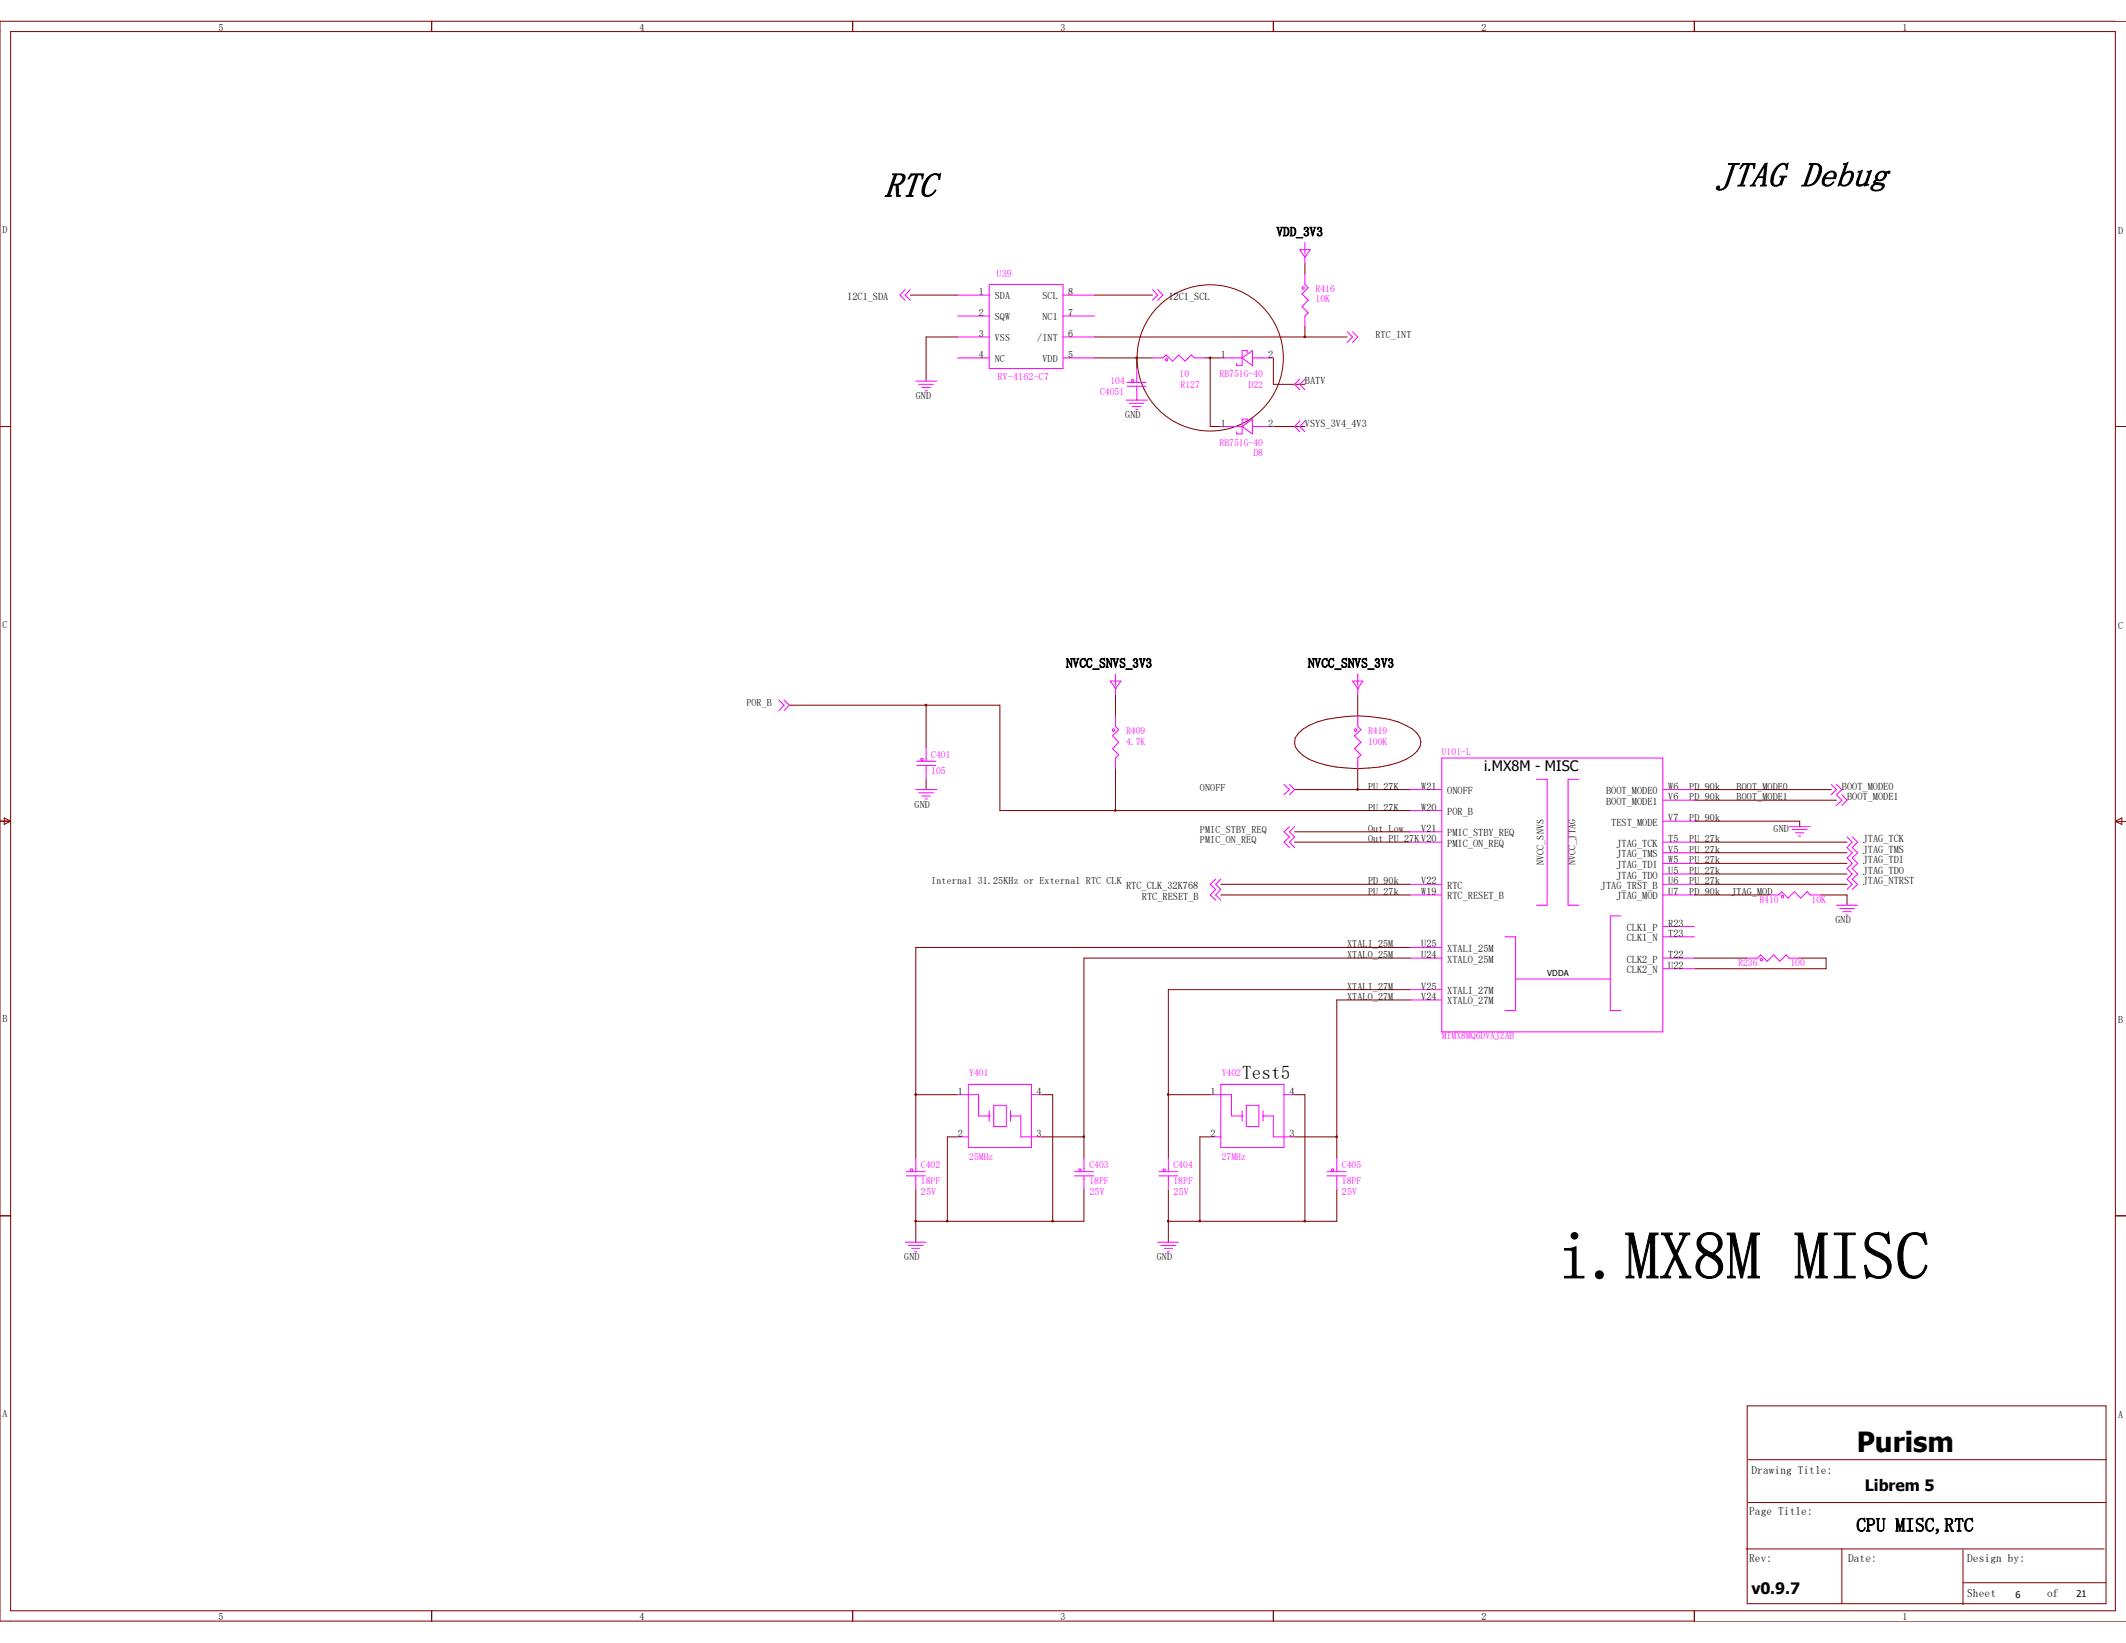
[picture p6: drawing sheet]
<svg xmlns="http://www.w3.org/2000/svg" width="279mm" height="216mm" viewBox="0 0 279 216" stroke-linecap="round" stroke-linejoin="round" font-family="sans-serif">
<g fill="none" stroke="#800000" stroke-width=".13">
<path d="M1.4 4.1h276.6v207.6h-276.6zM56.7 2.8v1.3M112.1 2.8v1.3M167.3 2.8v1.3M222.7 2.8v1.3M279.4 2.8h-279.4v210.2h279.4M119.6 38.8h6.3M143.8 38.8h7.7M171.5 34.6v1.4M0 56h1.4M125.9 44.3h-4.2v5.8M143.8 44.3h33.2"/>
<path d="M143.8 47h7.7M149.4 52.6h.1M149.4 47v1.4M158.4 47h2M159 47v9h1.4M167.3 56h4.2M167.3 47v3.5h4.2M171.5 42.9v1.4M278 56h1.4M103.7 92.7h27.7v13.8h53.9M121.7 92.7v5.5M146.6 91.3v2.8"/>
<path d="M178.4 94.1a21.2 21.2 0 0 1 5.4 .8l1 .4a2.81 2.81 0 0 1 1.9 2.2 2.93 2.93 0 0 1-1.9 2.3 14.7 14.7 0 0 1-6.4 1.2M178.4 94.1a21.2 21.2 0 0 0-5.3 .8 4.8 4.8 0 0 0-2.9 2l-.1 .6 .1 .6a4.8 4.8 0 0 0 2.9 2.1 17.1 17.1 0 0 0 5.3 .8M178.4 91.3v2.8M0 107.9h1.4M.6 107.5l.8 .4-.8 .4zM121.7 102.4v1.4M146.6 101v5.5M160.4 117.6h24.9M160.4 116.2h24.9M170.1 109.3h15.2M170.1 110.7h15.2M170.1 103.8h15.2"/>
<path d="M178.4 101v2.8M222.7 107.9h13.8v.7M222.7 117.6h9.7M222.7 110.7h20M222.7 103.8h18M222.7 116.2h20M222.7 112.1h20M222.7 113.5h20M222.7 114.9h20M222.7 105.2h18.6M239.3 117.6h3.4v1.4M278 107.9h1.4"/>
<path d="M278 107.9l.8-.4v.8zM185.3 124.5h-64.9v27.7M185.3 125.9h-42.8v26.3M185.3 131.4h-9.6v20.8M185.3 130h-31.8v22.2M222.7 125.9h6.9M236.5 125.9h3.5v1.4h-17.3M0 159.8h1.4M120.4 156.3v6.9M120.4 143.8h5.5M125.9 149.4h-1.4v11.1M136.9 149.4h5.6"/>
<path d="M136.9 143.8h1.4v16.7M142.5 156.3v4.2h-22.1M153.5 143.8h5.5M153.5 156.3v6.9M159 149.4h-1.3v11.1M170.1 149.4h5.6M170.1 143.8h1.4v16.7M175.7 156.3v4.2h-22.2M278 159.8h1.4M229.6 184.7h47.2v26h-47.2zM229.7 197.4h47.1M229.7 191.8h47.1"/>
<path d="M56.7 211.7v1.3M112.1 211.7v1.3M167.3 211.7v1.3M222.7 211.7v1.3M229.4 203.5h47.1M242.1 203.5v7.2M258 208h18.8M258 203.7v7.2"/>
<circle cx="159" cy="47" r="9.6"/>
</g>
<g fill="#800000" stroke="#800000" stroke-width=".13">
<circle cx="153.5" cy="143.8" r=".11"/>
<circle cx="175.7" cy="149.4" r=".11"/>
<circle cx="178.4" cy="103.7" r=".11"/>
<circle cx="120.3" cy="143.8" r=".11"/>
<circle cx="142.4" cy="149.4" r=".11"/>
<circle cx="146.6" cy="106.5" r=".11"/>
<circle cx="121.7" cy="92.6" r=".11"/>
<circle cx="171.5" cy="44.3" r=".11"/>
<circle cx="124.5" cy="160.5" r=".11"/>
<circle cx="120.3" cy="160.5" r=".11"/>
<circle cx="138.3" cy="160.5" r=".11"/>
<circle cx="153.5" cy="160.5" r=".11"/>
<circle cx="157.7" cy="160.5" r=".11"/>
<circle cx="171.5" cy="160.5" r=".11"/>
<circle cx="149.4" cy="47" r=".11"/>
<circle cx="159" cy="47" r=".11"/>
</g>
<g fill="none" stroke="#f0f" stroke-width=".13">
<path d="M119 38.1l-.7 .7 .7 .7M119.6 38.1l-.6 .7 .6 .7M125.9 38.8h4.1M130 37.4h9.7v11h-9.7zM139.7 38.8h4.1M151.5 38.1l.6 .7-.6 .7M152.1 38.1l.7 .7-.7 .7M170.8 32.8h1.4l-.7 1zM171.5 33.8h.1M171.5 36v1.4l.4 .4-.8 .8 .8 .9-.8 .8 .8 .8-.4 .4v1.4M171.5 31.8v1.6M171.5 33.6v1"/>
<path d="M120.4 50.1h2.7M120.7 50.5h2M121.2 50.9h1.1M121.6 51.4h.3M125.9 41.5h4.1M125.9 44.3h4.1M125.9 47h4.1M139.7 41.5h4.1M139.7 44.3h4.1M139.7 47h4.1M148 52.6h2.8M148.1 50.8h2.5"/>
<path d="M148.1 50.2h2.5M148.4 53h1.9M148.7 49.9h.3v.2h-.3zM148.8 53.4h1.1M149.3 53.8h.2M149.4 48.4v1.8M149.4 50.8v1.8M151.5 47h1.3l.4-.3 .9 .8 .8-.8 .8 .8 .8-.8 .5 .3h1.4M160.4 47h2.8M160.4 56h2.8M163.2 47h.1M163.2 56h.1"/>
<path d="M163.2 47l1.4-.9v1.9zM163.2 56l1.4-.9v1.9zM163.9 46.4v-.3h-.7v1.9h-.7v-.2M163.9 55.3v-.2h-.7v1.9h-.7v-.3M164.6 47h2.7M164.6 56h2.7M170.8 49.8l-.7 .7 .7 .7M170.8 55.3l-.7 .7 .7 .7M171.5 49.8l-.7 .7 .7 .7M171.5 55.3l-.7 .7 .7 .7M177 43.6l.8 .7-.8 .7M177.8 43.6l.6 .7-.6 .7"/>
<path d="M102.4 92l.6 .7-.6 .7M103 92l.7 .7-.7 .7M121 99.7h.3v.2h-.3zM121.7 98.2v1.8M145.9 89.5h1.4l-.7 1zM146.6 90.5h.1M146.6 94.1v1.4l.4 .4-.8 .8 .8 .8-.8 .9 .8 .8-.4 .4v1.4M146.6 88.6v1.5M146.6 90.3v1M177.8 89.5h1.3l-.7 1zM178.4 90.5h.1M178.4 94.1v1.4l.5 .4-.9 .8 .9 .8-.9 .9 .9 .8-.5 .4v1.4"/>
<path d="M178.4 88.6v1.5M178.4 90.3v1M189.5 99.6h29v36h-29zM120.4 103.8h2.7M120.5 100.6h2.5M120.5 100h2.5M120.7 104.2h2M121.2 104.6h1.1M121.6 105h.3M121.7 100.6v1.8M159.8 115.5l-.8 .7 .8 .7-.8 .7 .8 .7M160.4 115.5l-.6 .7 .6 .7-.6 .7 .6 .7"/>
<path d="M168.7 103.1l.8 .7-.8 .6M169.5 108.6l-.8 .7 .8 .7-.8 .7 .8 .7M169.5 103.1l.6 .7-.6 .6M170.1 108.6l-.6 .7 .6 .7-.6 .7 .6 .7M185.3 117.6h4.2M185.3 103.8h4.2M185.3 106.5h4.2M185.3 116.2h4.2M185.3 109.3h4.2M185.3 110.7h4.2M201.9 102.4h1.4v16.6h-1.4M207.5 102.4h-1.4v16.6h1.4"/>
<path d="M218.5 117.6h4.2M218.5 103.8h4.2M218.5 113.5h4.2M218.5 107.9h4.2M218.5 105.2h4.2M218.5 112.1h4.2M218.5 116.2h4.2M218.5 110.7h4.2M218.5 114.9h4.2M232.4 117.6h1.4l.3-.4 .9 .8 .8-.8 .8 .8 .9-.8 .4 .4h1.4M235.1 108.6h2.8M235.5 109h2"/>
<path d="M236 109.4h1.1M236.4 109.9h.2M240.7 103.1l.6 .7-.6 .6M241.3 119h2.8M241.3 103.1l.8 .7-.8 .6 .8 .8-.8 .6M241.8 119.4h1.9M242.1 104.4l.6 .8-.6 .6M242.2 119.8h1.1M242.7 110l.7 .7-.7 .7 .7 .7-.7 .6 .7 .8-.7 .6 .7 .8-.7 .6 .7 .7-.7 .7M243.4 110l.7 .7-.7 .7 .7 .7-.7 .6 .7 .8-.7 .6 .7 .8-.7 .6 .7 .7-.7 .7M185.3 130h4.2M185.3 131.4h4.2"/>
<path d="M185.3 124.5h4.2M185.3 125.9h4.2M197.8 123.1h1.4v9.7h-1.4M199.2 128.7h12.4M213 120.4h-1.4v12.4h1.4M218.5 123.1h4.2M218.5 125.9h4.2M218.5 127.3h4.2M218.5 121.8h4.2M229.6 125.9h1.4l.4-.4 .8 .8 .9-.8 .8 .8 .8-.8 .4 .4h1.4M231.4 126h.2v.2h-.2zM242.6 120.2h.3"/>
<path d="M119.1 154.5h2.5M119.1 154h2.5M120.4 152.2v1.8M120.4 154.5v1.8M125.9 143.8h2.7v2.8h1.4M125.9 149.4h1.4M127.3 142.5h8.3v8.3h-8.3zM130 146.6h.1M130 146v1.3M130.6 145.2h1.6v2.8h-1.6zM132.8 146.6h.1M132.8 146v1.3"/>
<path d="M132.8 146.6h1.4v2.8h2.7M135.6 143.8h1.3M141.2 154.5h2.5M141.2 154h2.5M142.5 152.2v1.8M142.5 154.5v1.8M152.3 154.5h2.5M152.3 154h2.5M152.9 153.7h.2v.2h-.2zM153.5 152.2v1.8M153.5 154.5v1.8M159 143.8h2.8v2.8h1.4"/>
<path d="M159 149.4h1.4M160.4 142.5h8.3v8.3h-8.3zM163.2 146.6h.1M163.2 146v1.3M163.8 145.2h1.6v2.8h-1.6zM166 146.6h.1M166 146.6h1.3v2.8h2.8M166 146v1.3M168.7 143.8h1.4M174.4 154.5h2.5M174.4 154h2.5M175.7 152.2v1.8"/>
<path d="M175.7 154.5v1.8M119 163.2h2.7M119.4 163.7h1.9M119.8 164h1.1M120.2 164.5h.3M152.1 163.2h2.8M152.6 163.7h1.9M153 164h1.1M153.4 164.5h.3"/>
<circle cx="171.2" cy="37.8" r=".16"/>
<circle cx="153.3" cy="47.3" r=".16"/>
<circle cx="146.3" cy="95.9" r=".16"/>
<circle cx="178.1" cy="95.9" r=".16"/>
<circle cx="234.2" cy="117.8" r=".16"/>
<circle cx="119.8" cy="153.7" r=".16"/>
<circle cx="141.9" cy="153.7" r=".16"/>
<circle cx="175.1" cy="153.7" r=".16"/>
</g>
<text font-size="8.8" x="204.7" y="168.1">i.MX8M MISC</text>
<g font-size="4.7">
<text x="116.2" y="25.9">RTC</text>
<text x="225.5" y="24.5">JTAG Debug</text>
</g>
<text font-size="3.7" x="244" y="190.8">Purism</text>
<g font-size="2.5">
<text x="163.2" y="141.8">Test5</text>
<text x="244" y="201.3">CPU MISC,RTC</text>
</g>
<g font-size="2.1">
<text x="245.1" y="195.9">Librem 5</text>
<text x="230.2" y="209.5">v0.9.7</text>
</g>
<text font-size="1.9" x="195" y="101.3">i.MX8M - MISC</text>
<g font-size="1.7">
<text x="167.8" y="31">VDD_3V3</text>
<text x="140.1" y="87.7">NVCC_SNVS_3V3</text>
<text x="171.9" y="87.7">NVCC_SNVS_3V3</text>
</g>
<g font-size="1.5">
<text x="230.2" y="193.7">Drawing Title:</text>
<text x="229.9" y="199.1">Page Title:</text>
<text x="229.9" y="205.3">Rev:</text>
<text x="242.9" y="205.3">Date:</text>
<text x="258.5" y="209.9">Sheet</text>
<text x="258.5" y="205.3">Design by:</text>
<text x="269" y="209.9">of</text>
</g>
<g font-size="1.4">
<text x="111.3" y="39.5">I2C1_SDA</text>
<text x="153.5" y="39.5">I2C1_SCL</text>
<text x="160.4" y="47">1</text>
<text x="166.7" y="47">2</text>
<text x="171.5" y="50.5">BATV</text>
<text x="160.4" y="56">1</text>
<text x="166.7" y="56">2</text>
<text x="171.5" y="56">VSYS_3V4_4V3</text>
<text x="186.8" y="103.8">W21</text>
<text x="186.8" y="106.5">W20</text>
<text x="190.2" y="104.4">ONOFF</text>
<text x="190.2" y="107.1">POR_B</text>
<text x="211.1" y="104.4">BOOT_MODE0</text>
<text x="211.1" y="105.7">BOOT_MODE1</text>
<text x="219.2" y="103.8">W6</text>
<text x="219.2" y="107.9">V7</text>
<text x="219.2" y="105.2">V6</text>
<text x="242.1" y="103.8">BOOT_MODE0</text>
<text x="242.7" y="105.2">BOOT_MODE1</text>
<text x="186.8" y="109.3">V21</text>
<text x="190.2" y="109.9">PMIC_STBY_REQ</text>
<text x="190.2" y="111.3">PMIC_ON_REQ</text>
<text x="211.8" y="108.5">TEST_MODE</text>
<text x="212.4" y="112.6">JTAG_TMS</text>
<text x="212.4" y="111.3">JTAG_TCK</text>
<text x="219.2" y="113.5">W5</text>
<text x="219.2" y="112.1">V5</text>
<text x="219.2" y="110.7">T5</text>
<text x="244.8" y="110.7">JTAG_TCK</text>
<text x="244.8" y="112.1">JTAG_TMS</text>
<text x="244.8" y="113.5">JTAG_TDI</text>
<text x="148" y="116.9">RTC_CLK_32K768</text>
<text x="150.1" y="118.3">RTC_RESET_B</text>
<text x="186.8" y="117.6">W19</text>
<text x="186.8" y="116.2">V22</text>
<text x="190.2" y="118.2">RTC_RESET_B</text>
<text x="190.2" y="116.8">RTC</text>
<text x="210.4" y="116.8">JTAG_TRST_B</text>
<text x="212.4" y="114">JTAG_TDI</text>
<text x="212.4" y="118.2">JTAG_MOD</text>
<text x="212.4" y="115.4">JTAG_TDO</text>
<text x="219.2" y="117.6">U7</text>
<text x="219.2" y="116.2">U6</text>
<text x="219.2" y="114.9">U5</text>
<text x="244.8" y="114.9">JTAG_TDO</text>
<text x="244.8" y="116.2">JTAG_NTRST</text>
<text x="186.8" y="124.5">U25</text>
<text x="186.8" y="125.9">U24</text>
<text x="190.2" y="125.1">XTALI_25M</text>
<text x="213.8" y="123.7">CLK1_N</text>
<text x="213.8" y="122.3">CLK1_P</text>
<text x="219.2" y="123.1">T23</text>
<text x="219.2" y="125.9">T22</text>
<text x="219.2" y="121.8">R23</text>
<text x="186.8" y="130">V25</text>
<text x="186.8" y="131.4">V24</text>
<text x="190.2" y="130.6">XTALI_27M</text>
<text x="190.2" y="132">XTALO_27M</text>
<text x="190.2" y="126.5">XTALO_25M</text>
<text x="213.8" y="127.9">CLK2_N</text>
<text x="213.8" y="126.5">CLK2_P</text>
<text x="219.2" y="127.3">U22</text>
<text x="125.9" y="143.8">1</text>
<text x="136.2" y="143.8">4</text>
<text x="159.1" y="143.8">1</text>
<text x="169.5" y="143.8">4</text>
<text x="125.9" y="149.4">2</text>
<text x="136.2" y="149.4">3</text>
<text x="159.1" y="149.4">2</text>
<text x="169.5" y="149.4">3</text>
</g>
<g font-size="1.3">
<text x="28.7" y="4">5</text>
<text x="84" y="4">4</text>
<text x="139.4" y="4">3</text>
<text x="194.7" y="4">2</text>
<text x="250" y="4">1</text>
<text x=".3" y="30.6">D</text>
<text x="278.4" y="30.7">D</text>
<text x="128.7" y="38.8">1</text>
<text x="128.7" y="41.5">2</text>
<text x="130.7" y="39.3">SDA</text>
<text x="137" y="39.3">SCL</text>
<text x="140.4" y="41.5">7</text>
<text x="140.4" y="38.8">8</text>
<text x="128.7" y="44.3">3</text>
<text x="128.7" y="47">4</text>
<text x="130.7" y="42.1">SQW</text>
<text x="130.7" y="44.8">VSS</text>
<text x="130.7" y="47.6">NC</text>
<text x="136.3" y="44.8">/INT</text>
<text x="137" y="47.6">VDD</text>
<text x="137" y="42.1">NC1</text>
<text x="140.4" y="47">5</text>
<text x="140.4" y="44.3">6</text>
<text x="180.8" y="44.4">RTC_INT</text>
<text x="120.4" y="52.5">GND</text>
<text x="147.9" y="54.9">GND</text>
<text x=".3" y="82.5">C</text>
<text x="278.4" y="82.6">C</text>
<text x="98.1" y="92.8">POR_B</text>
<text x="120.2" y="106.1">GND</text>
<text x="157.7" y="103.9">ONOFF</text>
<text x="179.8" y="103.8">PU 27K</text>
<text x="179.8" y="106.5">PU 27K</text>
<text x="222" y="103.8">PD 90k</text>
<text x="222" y="105.2">PD 90k</text>
<text x="222" y="107.9">PD 90k</text>
<text x="228.2" y="105.2">BOOT_MODE1</text>
<text x="228.2" y="103.8">BOOT_MODE0</text>
<text x="157.7" y="109.4">PMIC_STBY_REQ</text>
<text x="157.7" y="110.8">PMIC_ON_REQ</text>
<text x="179.8" y="110.7">Out PU 27KV20</text>
<text x="179.8" y="109.3">Out Low</text>
<text x="202.9" y="113.7" transform="rotate(-90 202.9 113.7)">NVCC_SNVS</text>
<text x="207.1" y="113.7" transform="rotate(-90 207.1 113.7)">NVCC_JTAG</text>
<text x="222" y="110.7">PU 27k</text>
<text x="222" y="113.5">PU 27k</text>
<text x="222" y="112.1">PU 27k</text>
<text x="233.1" y="109.3">GND</text>
<text x="122.4" y="116.2">Internal 31.25KHz or External RTC CLK</text>
<text x="179.8" y="117.6">PU 27k</text>
<text x="179.8" y="116.2">PD 90k</text>
<text x="222" y="117.6">PD 90k</text>
<text x="222" y="114.9">PU 27k</text>
<text x="222" y="116.2">PU 27k</text>
<text x="227.5" y="117.6">JTAG_MOD</text>
<text x="177" y="124.5">XTALI_25M</text>
<text x="177" y="125.9">XTALO_25M</text>
<text x="241.2" y="121.3">GND</text>
<text x="177" y="130">XTALI_27M</text>
<text x="177" y="131.4">XTALO_27M</text>
<text x=".3" y="134.3">B</text>
<text x="278.4" y="134.5">B</text>
<text x="118.8" y="165.6">GND</text>
<text x="152" y="165.6">GND</text>
<text x=".3" y="186.2">A</text>
<text x="278.4" y="186.3">A</text>
<text x="28.7" y="212.9">5</text>
<text x="84" y="212.9">4</text>
<text x="139.4" y="212.9">3</text>
<text x="194.7" y="212.9">2</text>
<text x="250" y="212.9">1</text>
</g>
<g font-size="1.3" fill="#f0f">
<text x="131" y="36.4">U39</text>
<text x="172.9" y="38.3">R416</text>
<text x="172.9" y="39.7">10K</text>
<text x="131.1" y="50">RV-4162-C7</text>
<text x="144.6" y="51.9">C4051</text>
<text x="145.9" y="50.5">104</text>
<text x="155" y="49.5">10</text>
<text x="155.2" y="50.9">R127</text>
<text x="160.3" y="49.5">RB751G-40</text>
<text x="164.1" y="50.9">D22</text>
<text x="160.3" y="58.5">RB751G-40</text>
<text x="164.7" y="59.9">D8</text>
<text x="122.4" y="99.6">C401</text>
<text x="122.4" y="101.7">105</text>
<text x="148" y="96.4">R409</text>
<text x="148" y="97.8">4.7K</text>
<text x="179.8" y="96.4">R419</text>
<text x="179.8" y="97.8">100K</text>
<text x="189.5" y="99.2">U101-L</text>
<text x="231.2" y="118.7">R410</text>
<text x="238.1" y="118.7">10K</text>
<text x="228.4" y="127">R236</text>
<text x="235.3" y="127">100</text>
<text x="189.5" y="136.6">MIMX8MQ6DVAJZAB</text>
<text x="127.4" y="141.4">Y401</text>
<text x="160.6" y="141.4">Y402</text>
<text x="121" y="153.5">C402</text>
<text x="121" y="155.6">18PF</text>
<text x="127.4" y="152.4">25MHz</text>
<text x="143.2" y="153.5">C403</text>
<text x="143.2" y="155.6">18PF</text>
<text x="154.2" y="153.5">C404</text>
<text x="154.2" y="155.6">18PF</text>
<text x="160.6" y="152.4">27MHz</text>
<text x="176.4" y="153.5">C405</text>
<text x="176.4" y="155.6">18PF</text>
<text x="121" y="157">25V</text>
<text x="143.2" y="157">25V</text>
<text x="154.2" y="157">25V</text>
<text x="176.4" y="157">25V</text>
</g>
<g font-size="1.2">
<text x="272.9" y="209.9">21</text>
<text x="264.9" y="210">6</text>
</g>
<text font-size="1.1" x="203.3" y="128.2">VDDA</text>
</svg>
